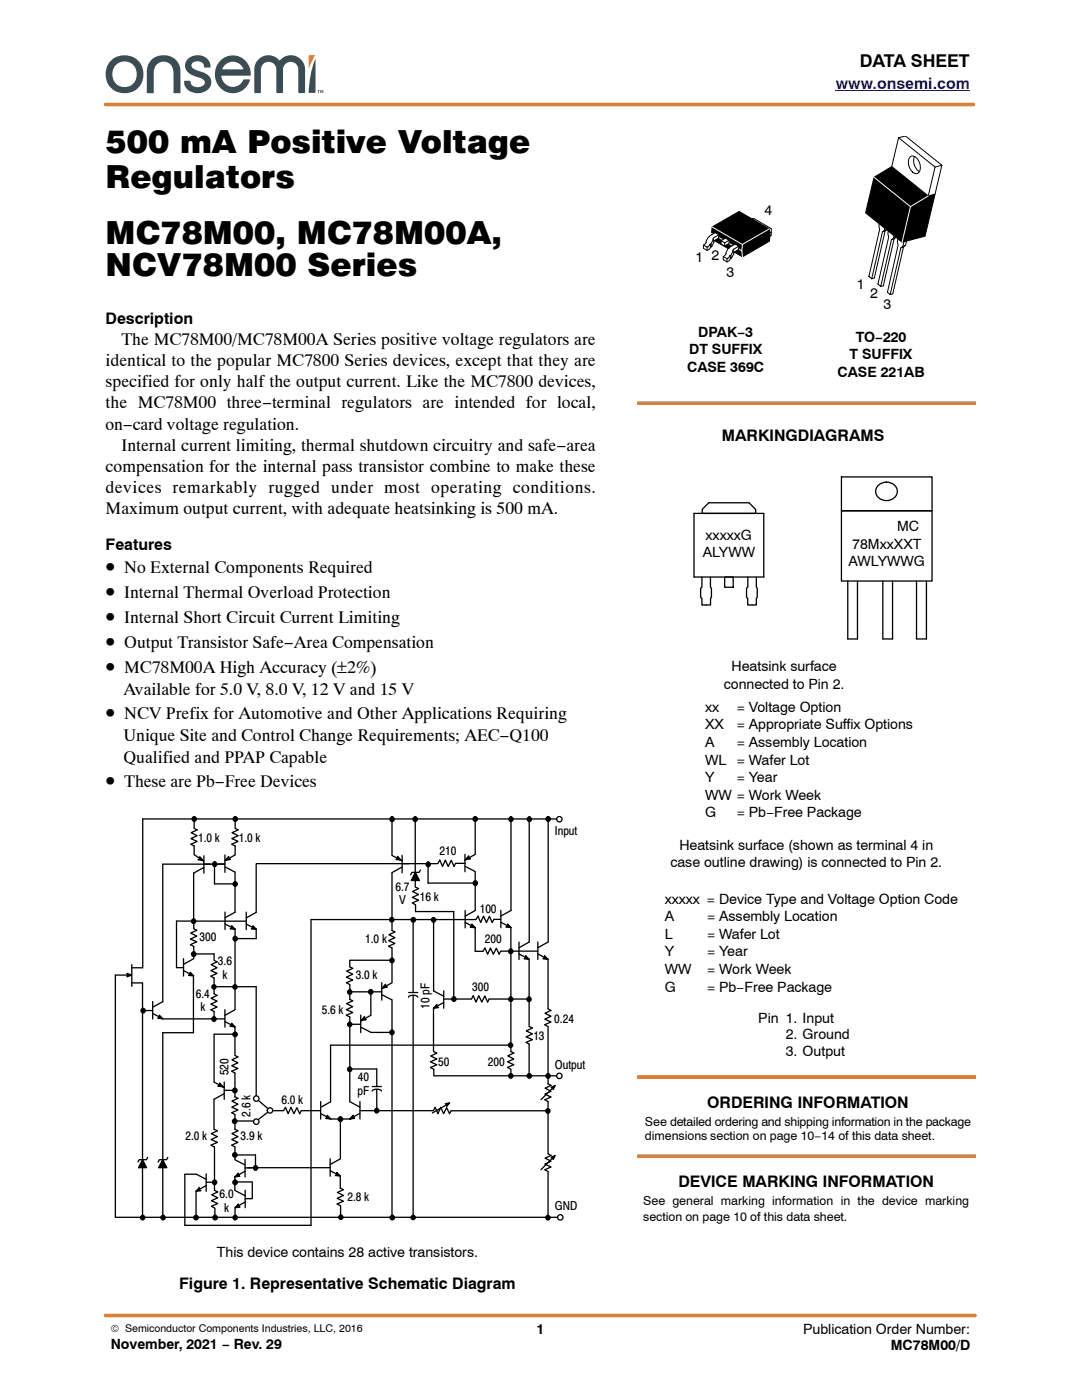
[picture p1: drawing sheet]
<svg xmlns="http://www.w3.org/2000/svg" width="216mm" height="279mm" viewBox="0 0 216 279" stroke-linecap="round" stroke-linejoin="round" font-family="sans-serif">
<path d="M61.6 11.1l1.3-.1-1.3 2.8z" fill-rule="evenodd" fill="#d98038"/>
<g fill="#3b4d54">
<path d="M45 12.8l-.6 1h4.1a2.2 2.2 0 0 0-3.5-1zM43.9 12.2a3.5 3.5 0 0 1 4.1-.8 3.5 3.5 0 0 1 1.9 3.7h-5.6a2.14 2.14 0 0 0 2.2 2.2 2.59 2.59 0 0 0 2.2-1.5l1.2 .1a3.6 3.6 0 0 1-4.5 2.5 3.6 3.6 0 0 1-2.4-4.6l.3-.8z" fill-rule="evenodd"/>
<path d="M37.4 11.8a2.65 2.65 0 0 1 2.7-.7 2.65 2.65 0 0 1 1.9 2.1l-.1 .3h-1.1a1.38 1.38 0 0 0-1.1-1.3 1.38 1.38 0 0 0-1.5 .8 1.27 1.27 0 0 0 1.2 1.1l1 .3a2.07 2.07 0 0 1 1.8 2.1 2.07 2.07 0 0 1-2 2 2.54 2.54 0 0 1-3.4-2.3l1.1-.1a1.55 1.55 0 0 0 1.4 1.3 1.55 1.55 0 0 0 1.6-.9 2.33 2.33 0 0 0-1.9-1.2 2.29 2.29 0 0 1-1.9-2.9z" fill-rule="evenodd"/>
<path d="M30.3 11.9a3.4 3.4 0 0 1 3.6-.7 3.4 3.4 0 0 1 2.1 3.1v4.3h-1.4v-3.6a2.18 2.18 0 0 0-1.9-2.7 2.12 2.12 0 0 0-2 2.6v3.7h-1.4v-1.2a14.1 14.1 0 0 1 .3-4.5z" fill-rule="evenodd"/>
<path d="M23.1 13a2.55 2.55 0 0 0-.2 3.5 2.55 2.55 0 0 0 3.5 .4 2.56 2.56 0 0 0 .6-3.4 2.56 2.56 0 0 0-3.4-.9zM21 14.8a3.8 3.8 0 0 1 7.6 0 3.8 3.8 0 0 1-7.6 0z" fill-rule="evenodd"/>
<path d="M62.9 11.8l.1 6.6-.2 .1h-1.2a18.9 18.9 0 0 1 1.3-6.7z" fill-rule="evenodd"/>
<path d="M51.6 11.9a2.87 2.87 0 0 1 4.2 .1 2.88 2.88 0 0 1 3.2-.8 2.88 2.88 0 0 1 1.9 2.7v4.5l-.2 .2h-1l-.2-.2v-4.5a1.53 1.53 0 0 0-1.5-1.6 1.53 1.53 0 0 0-1.5 1.6v4.5l-.2 .2h-1l-.2-.2v-4.5a1.54 1.54 0 0 0-1.5-1.6 1.54 1.54 0 0 0-1.5 1.6v4.5l-.2 .2h-1l-.2-.2 .1-5 .2-.8z" fill-rule="evenodd"/>
<path d="M63.4 18h.4l-.1 .1v.5h-.2v-.5z" fill-rule="evenodd"/>
<path d="M63.9 18h.2l.1 .3 .1-.3h.2v.6h-.1v-.5l-.1 .4h-.1l-.2-.4v.5h-.1z" fill-rule="evenodd"/>
</g>
<path d="M166.8 18.1h26.7" fill="none" stroke="#00f" stroke-width=".2"/>
<path d="M21.1 20.9h173.1M21.1 262.5h173.5" fill="none" stroke="#d98038" stroke-width=".72"/>
<path d="M51.2 219.3l2.7 2.3M53.9 221.6l-2.8 2.1" fill="none" stroke="#000" stroke-width=".26" stroke-dasharray="3.5 1.3"/>
<g fill="none" stroke="#000" stroke-width=".26">
<path d="M38.6 174.2v9.6M42.8 172.5v3.9h4.3M44.7 172.5h-12.2v27.4M46.9 174.1v8M51.1 172.5v9.6M51.1 172.4h36.2M78.2 163.4v7.3M78.2 174.1v11.5M82.9 163.4v13.6M83.9 173.6l-.3 .5h-1.4l-.3 .5M85.4 172.5v3.7h9.4M94.8 163.4v7.1"/>
<path d="M94.8 174v7.7M102 163.4v18.3M105.6 163.4v24.6M109.4 163.4v24.6M111.7 163.4h-83.2v29.7M26.2 194.6h-3.2v48.3M26.3 192.5v4.4M26.3 193.1h2.1M28.4 196.2v46.7M38.6 194.8v11.3h-6.1M38.7 190.4h4M42.7 196.9h8.4v22.4"/>
<path d="M46.9 185.5v16M49.1 183.8h-13.9v9.3M51.1 185.5v1.8h-4.2M69.8 197.9h6.4M69.8 196.5v2.9M74 197.9v4.7M78.2 191.6h-8.4v1.3M78.2 189.2v6.9M78.2 199.6v43.3M81.5 199l.2-.2 .7-.2 .6 .1 .4 .3M81.5 198.1h1.9M82.4 183.5v14.5"/>
<path d="M82.4 198.6v44.3M82.9 180.6v1.3M82.9 181.9h7.6v17.4M86.5 183.5v14.3M88.6 199.4h5.4M94.8 185.2v4.6M94.8 189.9h1.6M94.9 183.5h-32.8v61h-25.2v-10.1l2.2-.1M97.6 199.4h8M99.9 189.8h7.4M101.9 185.1v24.7M105.6 191.5v13.3"/>
<path d="M109.4 191.5v9.8M32.5 206.1v36.8M32.5 203.3h12.3M42.7 219.3v6.1M42.7 206.4v9.5M42.8 206.4h4.1M69.8 203v16.8M69.8 213.3h5.4v3.5M69.9 204.4h2M74 206h4.2M74.3 217.7a1.33 1.33 0 0 1 1.8 0M74.3 216.8h1.8"/>
<path d="M75.2 217.4v4.3M86.5 201.2v8.6M86.6 213.4v1.2M86.6 214.7h25.1M101.8 208.6h-35.8v11.3M101.9 213.4v1.3M105.6 208.4v6.3M109.4 204.9v11.4M109.4 219.8v10.4M29.5 231l-.3 .4h-1.4l-.3 .5M33.5 231l-.3 .4h-1.4l-.3 .5M39.1 237.8v5.1"/>
<path d="M42.8 228.9v8.7M46.9 234.9v2.7M46.9 222.5v2.9M46.9 228.9v2.5M46.9 223.7h4.2M46.9 235.9h3.4M47.1 230.5h3.9M49.5 233h16.4M50.3 235.9v3.3M51 230.5v2.5M54 221.7h2.5M60.2 221.7h3.7"/>
<path d="M66 223.3h4M67.9 234.7v2.4M67.9 223.1v8.1M71.9 221.7h14.5M90 221.7h19.4M109.4 233.9v9M23 242.9h88.7M42.9 241.2v1.7M46.9 241.1v1.8M68 240.7v1.9"/>
</g>
<g fill="#000" stroke="#000" stroke-width=".26">
<path d="M82.9 174.1l.8 1.6h-1.6zM28.4 231.4l.8 1.6h-1.6zM32.5 231.4l.8 1.6h-1.6z"/>
<path d="M25.3 194.3l1 .3-1 .3 .2-.3z" fill-rule="evenodd"/>
</g>
<circle cx="111.6" cy="163.5" r=".54" fill="#fff"/>
<circle cx="111.6" cy="163.5" r=".54" fill="none" stroke="#000" stroke-width=".26"/>
<circle cx="111.6" cy="214.7" r=".54" fill="#fff"/>
<circle cx="111.6" cy="214.7" r=".54" fill="none" stroke="#000" stroke-width=".26"/>
<circle cx="111.8" cy="243" r=".54" fill="#fff"/>
<circle cx="111.8" cy="243" r=".54" fill="none" stroke="#000" stroke-width=".26"/>
<circle cx="51.1" cy="219.2" r=".54" fill="#fff"/>
<circle cx="51.1" cy="219.2" r=".54" fill="none" stroke="#000" stroke-width=".26"/>
<circle cx="51.1" cy="223.9" r=".54" fill="#fff"/>
<circle cx="51.1" cy="223.9" r=".54" fill="none" stroke="#000" stroke-width=".26"/>
<circle cx="53.9" cy="221.6" r=".54" fill="#fff"/>
<g fill="none" stroke="#000" stroke-width=".26">
<path d="M38.7 163.6v1.7l.6 .3-1.2 .6 1.2 .6-1.2 .6 1.2 .5-1.2 .6 .6 .3v1.8l2 1.3M40 171.5l.6 .3M40.7 170.8v3.5M40.7 172.4h1.3M40.7 173.1l-2 1.1M43.5 172.4h1.4M44.9 173l2 1M44.9 170.6v3.5M46.9 170.6l-2 1.2 .6-.4M46.9 163.6v1.7l.6 .3-1.2 .6 1.2 .6-1.2 .6 1.2 .5-1.2 .6 .6 .3v1.8M78.2 170.7l2 1.1M79.6 171.4l.6 .4"/>
<path d="M80.2 173l-2 1.1M80.2 170.7v3.5M80.2 172.4h1.4M82.9 177l.6 .3-1.2 .6 1.2 .6-1.2 .6 1.2 .6-1.2 .5 .6 .4M87.4 172.3l.4-.6 .5 1.2 .6-1.2 .5 1.2 .6-1.2 .6 1.2 .3-.6M91 172.3h1.8M92.8 172.9l2 1M92.8 170.5v3.5M93.4 171.3l-.6 .3M94.8 170.5l-2 1.1M26.3 196.2h2.1M30.5 199.9v3.5"/>
<path d="M32.5 199.9l-2 1.1M35.3 193.1h1.3M36.6 193.7l2 1-.6-.3M36.6 191.3v3.5M38.6 191.3l-2 1.2M38.7 183.6v1.8l.6 .3-1.3 .5 1.3 .6-1.3 .6 1.3 .6-1.3 .5 .7 .4v2.4M42.7 190.4v1.3l.6 .3-1.2 .5 1.2 .6-1.2 .6 1.2 .6-1.2 .5 .6 .4v1.7M42.7 196.6v1.8l.6 .3-1.2 .5 1.2 .6-1.2 .6 1.2 .6-1.2 .5 .6 .4v1.7M44.9 182v3.5M44.9 184.4l2 1-.6-.3M46.9 182l-2 1.2M49.1 184.4l2 1.1-.6-.3"/>
<path d="M49.1 182v3.5M51.2 182.1l-2.1 1.1M69.8 193l.6 .3-1.2 .5 1.2 .6-1.3 .6 1.3 .6-1.3 .5 .7 .4M69.8 199.4l.6 .3-1.2 .6 1.2 .6-1.3 .6 1.3 .6-1.3 .5 .7 .4M76.2 198.5l2 1M76.2 196.1v3.5M76.8 196.9l-.6 .3M78.2 196.1l-2 1.2M78.2 185.7l.6 .3-1.2 .5 1.2 .6-1.2 .6 1.2 .6-1.2 .5 .6 .4M86.5 197.8l2 1M88.5 197.7v3.5M92.8 184.1l2 1-.6-.3"/>
<path d="M92.8 181.7v3.5M94.1 199.4l.3-.7 .6 1.3 .5-1.3 .6 1.3 .6-1.2 .6 1.2 .3-.6M94.8 181.7l-2 1.1M95 183.5l.4-.7 .5 1.3 .6-1.3 .6 1.3 .6-1.2 .5 1.2 .3-.6M96.4 189.8l.4-.6 .5 1.2 .6-1.2 .5 1.2 .6-1.2 .6 1.2 .3-.6M98.6 183.5h1.3M99.9 184.1l2 1-.6-.3M99.9 181.7v3.4M102 181.7l-2.1 1.1M103.6 190.4l2 1-.7-.3M103.6 188v3.5M105.6 188l-2 1.1"/>
<path d="M107.3 190.4l2 1-.6-.3M107.3 188v3.5M109.3 188l-2 1.1M28.5 201.7h2M30.5 202.3l2 1-.7-.3M42.7 216l2 1M44.1 216.7l.6 .3M44.7 215.9v3.5M44.7 217.6h2.2M44.7 218.3l-2 1.1M44.9 201.5v3.5M44.9 203.9l2 1"/>
<path d="M46.2 204.6l.7 .3M46.9 204.9v5.7l.6 .3-1.2 .6 1.2 .6-1.3 .6 1.3 .5-1.3 .6 .7 .4v4.7M46.9 218.9l.6 .3-1.2 .6 1.2 .6-1.3 .6 1.3 .5-1.3 .6 .7 .3M46.9 201.5l-2 1.1M64 219.9v3.4M66 219.9l-2 1.1M69.8 219.9l2 1M71.8 219.8v3.5M72 205l2 1M72 202.6v3.5M72.6 203.4l-.6 .3M74 202.6l-2 1.1"/>
<path d="M86.5 209.9l.7 .3-1.3 .5 1.3 .6-1.3 .6 1.3 .6-1.3 .5 .6 .4M87.2 200.8l-.6 .4M88.5 200.1l-2 1.1M101.9 209.9l.6 .3-1.2 .5 1.2 .6-1.2 .6 1.2 .6-1.2 .5 .6 .4M105.6 204.9l.6 .3-1.2 .5 1.2 .6-1.2 .6 1.2 .6-1.2 .5 .6 .4M109.3 201.3l.6 .4-1.2 .5 1.2 .6-1.2 .6 1.2 .6-1.2 .5 .6 .4M109.4 216.3l.6 .3-1.2 .6 1.2 .6-1.3 .6 1.3 .5-1.3 .6 .7 .3M110.7 216.7l-2.7 2.8M39.1 234.3l2 1.1M39.8 237.4l-.6 .3M41.1 234.3v3.5M41.1 235.9h1.4"/>
<path d="M41.1 236.6l-2 1.1M42.8 225.4l.6 .3-1.2 .5 1.2 .6-1.3 .6 1.3 .6-1.3 .5 .7 .4M42.8 237.6l.6 .3-1.2 .5 1.2 .6-1.2 .6 1.2 .6-1.2 .5 .6 .4M46.9 225.4l.6 .3-1.2 .5 1.2 .6-1.3 .6 1.3 .6-1.3 .5 .7 .4M46.9 231.5l2 1M46.9 237.6l2 1M47.6 234.5l-.7 .3M48.9 233.7l-2 1.2M48.9 231.4v3.5M48.9 233.1h1.4M48.9 239.9l-2 1.1 .7-.4M48.9 237.5v3.5"/>
<path d="M48.9 239.2h1.4M56.6 221.7l.4-.7 .5 1.3 .6-1.3 .5 1.3 .6-1.2 .6 1.2 .3-.6M64 222.2l2 1.1-.7-.3M65.9 233.6l2 1.1-.7-.3M65.9 231.3v3.4M67.9 231.3l-2 1.1M67.9 237.1l.6 .3-1.2 .6 1.2 .6-1.2 .6 1.2 .5-1.2 .6 .6 .3M70.5 222.9l-.6 .4M71.8 222.2l-2 1.1M86.5 221.7l.3-.7 .6 1.3 .5-1.3 .6 1.3 .6-1.2 .6 1.2 .3-.6M89.7 220.1l-3.4 2M109.4 230.3l.6 .3-1.2 .5 1.2 .6-1.3 .6 1.3 .6-1.3 .5 .7 .4"/>
<path d="M110.7 230.6l-2.7 2.8"/>
<circle cx="38.8" cy="163.4" r=".43"/>
<circle cx="46.9" cy="163.4" r=".45"/>
<circle cx="94.8" cy="163.4" r=".45"/>
<circle cx="109.4" cy="163.4" r=".45"/>
<circle cx="53.9" cy="221.6" r=".54"/>
</g>
<g fill="#000">
<circle cx="38.8" cy="163.4" r=".43"/>
<circle cx="46.9" cy="163.4" r=".45"/>
<circle cx="94.8" cy="163.4" r=".45"/>
<circle cx="109.4" cy="163.4" r=".45"/>
</g>
<g fill="#000" stroke="#000" stroke-width=".26">
<path d="M39.8 171l.7 .7-1-.1 .3-.2z" fill-rule="evenodd"/>
<path d="M45.6 170.9v.4l.4 .2-1 .2z" fill-rule="evenodd"/>
<path d="M79.3 170.9l.7 .8-1-.2 .3-.2z" fill-rule="evenodd"/>
<path d="M93.5 170.8v.4l.4 .2-1 .2z" fill-rule="evenodd"/>
<path d="M37.9 194l.7 .8-1-.1 .4-.3z" fill-rule="evenodd"/>
<path d="M46.2 184.7l.7 .8-1-.1 .4-.3z" fill-rule="evenodd"/>
<path d="M50.5 184.8l.7 .7-1-.1 .3-.2z" fill-rule="evenodd"/>
<path d="M76.9 196.4v.4l.4 .2-1 .2z" fill-rule="evenodd"/>
<path d="M94.1 184.4l.7 .7-1-.1 .4-.2z" fill-rule="evenodd"/>
<path d="M101.3 184.4l.7 .7-1-.1 .3-.2z" fill-rule="evenodd"/>
<path d="M104.9 190.7l.7 .8-1-.2 .3-.2z" fill-rule="evenodd"/>
<path d="M108.6 190.7l.7 .8-1-.2 .4-.2z" fill-rule="evenodd"/>
<path d="M31.8 202.6l.7 .7-1-.1 .3-.2z" fill-rule="evenodd"/>
<path d="M43.8 216.1l.7 .8-1-.1 .3-.3z" fill-rule="evenodd"/>
<path d="M46.2 204.2l.7 .7-1-.1 .3-.2z" fill-rule="evenodd"/>
<path d="M72.7 202.9v.4l.4 .2-1 .2z" fill-rule="evenodd"/>
<path d="M87.2 200.5v.4l.3 .2-1 .1z" fill-rule="evenodd"/>
<path d="M110 217l.8-.4-.4 .8-.1-.3z" fill-rule="evenodd"/>
<path d="M39.8 237v.4l.3 .2-1 .2z" fill-rule="evenodd"/>
<path d="M47.5 234.1v.4l.4 .2-1 .2z" fill-rule="evenodd"/>
<path d="M65.3 222.6l.7 .7-1-.1 .3-.2z" fill-rule="evenodd"/>
<path d="M67.2 234l.7 .7-1-.1 .3-.2z" fill-rule="evenodd"/>
<path d="M70.5 222.6l-.1 .4 .4 .2-1 .1z" fill-rule="evenodd"/>
<path d="M88.8 220.3l.9-.2-.6 .7 .1-.4z" fill-rule="evenodd"/>
<path d="M110 231l.8-.4-.4 .8-.1-.3z" fill-rule="evenodd"/>
<path d="M47.6 240.3v.4l.3 .2-1 .1z" fill-rule="evenodd"/>
<circle cx="42.9" cy="172.4" r=".43"/>
<circle cx="46.9" cy="176.4" r=".43"/>
<circle cx="78.2" cy="163.5" r=".45"/>
<circle cx="82.8" cy="163.5" r=".45"/>
<circle cx="85.4" cy="172.5" r=".45"/>
<circle cx="94.9" cy="176.2" r=".43"/>
<circle cx="101.9" cy="163.5" r=".45"/>
<circle cx="105.6" cy="163.5" r=".45"/>
<circle cx="38.6" cy="183.8" r=".45"/>
<circle cx="38.7" cy="190.4" r=".45"/>
<circle cx="42.7" cy="196.9" r=".43"/>
<circle cx="46.9" cy="196.9" r=".43"/>
<circle cx="46.9" cy="187.3" r=".45"/>
<circle cx="69.8" cy="198" r=".43"/>
<circle cx="74" cy="197.9" r=".45"/>
<circle cx="78.2" cy="183.5" r=".43"/>
<circle cx="78.2" cy="191.7" r=".45"/>
<circle cx="82.5" cy="183.6" r=".45"/>
<circle cx="86.5" cy="183.6" r=".45"/>
<circle cx="90.5" cy="199.4" r=".45"/>
<circle cx="101.9" cy="199.4" r=".43"/>
<circle cx="101.9" cy="189.8" r=".43"/>
<circle cx="105.5" cy="199.4" r=".45"/>
<circle cx="28.5" cy="201.7" r=".45"/>
<circle cx="42.7" cy="203.4" r=".45"/>
<circle cx="46.9" cy="217.6" r=".45"/>
<circle cx="46.9" cy="206.4" r=".44"/>
<circle cx="69.8" cy="204.4" r=".43"/>
<circle cx="69.8" cy="213.4" r=".43"/>
<circle cx="78.2" cy="206" r=".43"/>
<circle cx="101.9" cy="208.6" r=".43"/>
<circle cx="101.9" cy="214.7" r=".43"/>
<circle cx="105.6" cy="214.7" r=".45"/>
<circle cx="109.3" cy="214.7" r=".45"/>
<circle cx="42.8" cy="235.9" r=".43"/>
<circle cx="46.8" cy="223.8" r=".45"/>
<circle cx="46.9" cy="230.5" r=".45"/>
<circle cx="46.9" cy="236" r=".45"/>
<circle cx="51" cy="233.1" r=".45"/>
<circle cx="67.9" cy="223.3" r=".45"/>
<circle cx="75.2" cy="221.6" r=".43"/>
<circle cx="109.3" cy="221.7" r=".43"/>
<circle cx="28.5" cy="243" r=".43"/>
<circle cx="32.5" cy="243" r=".43"/>
<circle cx="39.1" cy="243" r=".45"/>
<circle cx="42.9" cy="243" r=".45"/>
<circle cx="46.9" cy="243" r=".43"/>
<circle cx="68" cy="242.9" r=".43"/>
<circle cx="78.3" cy="243" r=".45"/>
<circle cx="82.4" cy="243" r=".43"/>
<circle cx="109.3" cy="243" r=".45"/>
</g>
<path d="M127.3 215h67.5" fill="none" stroke="#d98038" stroke-width=".72"/>
<g fill="none" stroke="#000" stroke-width=".2">
<path d="M177.9 33.2l1.4-5.7 7.3 5.8-1.4 5.8M187.9 33l-1.3 5.7M176 42.3l1.1 .9-.6 2.8-.4 .3-2.2 9.3-.5-.4 2.1-9.4-.1-.8zM176 42.3l.5-.2 1.1 .9-.6 2.8-.4 .3-2.1 9.4-.6 .1M176.6 46.1l-.5 .2M177 45.8l-.5 .2M177.6 43l-.5 .2M177.8 43.8l1.1 1-.6 2.7-.4 .3-2.2 9.4-.5-.5 2.1-9.4-.1-.7zM177.8 43.8l.5-.2 1.1 1-.6 2.8-.4 .3-2.1 9.3-.6 .2M178.4 47.7l-.5 .1M178.8 47.4l-.5 .1M179.4 44.6l-.5 .2"/>
<path d="M179.7 45.4l.5-.1 1.1 .9-.6 2.8-.4 .3-2.2 9.3-.5 .2M179.7 45.4l1.1 1-.6 2.7-.4 .4-2.2 9.3-.5-.5 2.1-9.3-.1-.8zM180.3 49.3l-.5 .2M180.7 49l-.5 .1M181.3 46.2l-.5 .2"/>
</g>
<path d="M174.4 35.4l3.5-2.2 7.3 5.9 1.4-.4-2 8.4-4.6 1.2-7.3-5.8z" fill-rule="evenodd" fill="#000" stroke="#000" stroke-width=".2"/>
<path d="M174.4 35.4l7.3 5.8M185.2 39.1l-3.5 2.1-1.7 7.1" fill="none" stroke="#fff" stroke-width=".2"/>
<path d="M181.6 31.4a.91 .91 0 0 1 1.3 .2 2.4 2.4 0 0 1 .4 2.8 1.22 1.22 0 0 1-1.8-.8 2.28 2.28 0 0 1 .1-2.2z" fill-rule="evenodd" fill="#fff"/>
<path d="M181.6 31.4a.91 .91 0 0 1 1.3 .2 2.4 2.4 0 0 1 .4 2.8 1.22 1.22 0 0 1-1.8-.8 2.28 2.28 0 0 1 .1-2.2zM187.9 33l-1.3 .3" fill="none" stroke="#000" stroke-width=".2"/>
<path d="M182.5 31.2l1 3a2.53 2.53 0 0 1-1-3z" fill-rule="evenodd" fill="#fff"/>
<path d="M180.4 27.2l-1.1 .3M180.7 27.2l7.2 5.8M182.5 31.2a2.51 2.51 0 0 0 1 3M148.9 43.8l4.7 2.7M148.9 43.8l.4-.2h1.1l3.5 2v1.4l-.3 .2v-.7M148.9 43.8v.7l4.7 2.7M153.9 46.3l-.3 .2" fill="none" stroke="#000" stroke-width=".2"/>
<path d="M167.9 95.2h18.1v6.7h-18.1zM175.4 96.8a2.26 2.26 0 0 1 3.6 1.3 2.19 2.19 0 0 1-2.1 1.8 2.19 2.19 0 0 1-2.2-1.8l.1-.5zM167.9 101.9h18.1v14.1h-18.1zM169.2 116v11.5h1.9v-11.5M176.2 116v11.5h1.9v-11.5M182.9 116v11.5h2v-11.5" fill="none" stroke="#000" stroke-width=".26"/>
<path d="M142.1 45.3l5.4-3.1 6 3.5 .2 1.1-.2 1.3-5.3 3.2-6.1-3.5-.1-1.2z" fill-rule="evenodd" fill="#000" stroke="#000" stroke-width=".2"/>
<path d="M142 46.6l6 3.4M142.1 45.3l6 3.5M148.2 48.8l-.2 1.3 .2 1.2M153.5 45.7l-5.3 3.1" fill="none" stroke="#fff" stroke-width=".2"/>
<path d="M141.3 47.3l1.4-.9 .8 .5-.1 .6-.9 .5-.5 1.3-.9 .7-.7-.4v-.7l.5-.5v-.2z" fill-rule="evenodd" fill="#fff"/>
<g fill="none" stroke="#000" stroke-width=".2">
<path d="M140.4 48.9l.7 .4M140.9 48.3h.1M141.1 49.3v.7M141.3 47.3l1.4-.9 .8 .5-.1 .6-.9 .5-.5 1.3-.9 .7-.7-.4v-.7l.5-.5v-.2zM141.3 49.2l-.2 .1M141.7 48.7l-.4 .5M141.7 48.7l.1 .6M141.9 48.7h-.2M141.9 48.7l.1 .6M142.2 47.7l.2 .1M142.4 47.8l-.5 .9M142.4 47.8v.4"/>
<path d="M143.5 46.9l-1.3 .8"/>
</g>
<path d="M143.9 48l.9-.5 .7 .4v.7l-.9 .5-.7-.4z" fill-rule="evenodd" fill="#fff"/>
<path d="M143.9 48l.9-.5 .7 .4v.7l-.9 .5-.7-.4zM143.9 48l.7 .5M144.6 48.5v.6M145.5 47.9l-.9 .6" fill="none" stroke="#000" stroke-width=".2"/>
<path d="M145.3 49.6l1.4-.9 .7 .4v.7l-.9 .5-.5 1.2-.9 .8-.8-.5v-.6l.5-.5z" fill-rule="evenodd" fill="#fff"/>
<path d="M144.3 51.2l.8 .4M144.9 50.6h.1M145.1 51.6v.7M145.3 49.6l1.4-.9 .7 .4v.7l-.9 .5-.5 1.2-.9 .8-.8-.5v-.6l.5-.5zM145.3 51.5l-.2 .1M145.7 51h.1M145.7 51l-.5 .5M145.7 51l.1 .6M145.8 51l.2 .5M146.3 50.1l-.5 .9M146.3 50.1l.1 .4M147.4 49.1l-1.1 .7-.1 .2 .1 .1" fill="none" stroke="#000" stroke-width=".2"/>
<path d="M138.5 102.5h13.9v12.7h-13.9zM140.1 115.2v2l-.3 .2v1.8l.3 .2v1.3h1.7l.2-3.3-.2-.2v-2M140.1 102.5v-.8l1.3-1.4h8.1l1.3 1.4v.8M144.6 115.2h1.7v2h-1.7zM149.2 115.2v2l-.2 .2v1.8l.2 .2v1.3h1.7v-1.3l.2-.2-.2-4" fill="none" stroke="#000" stroke-width=".26"/>
<path d="M127.3 80.5h67.5M127.3 215h67.5M127.3 230.8h67.5" fill="none" stroke="#d98038" stroke-width=".72"/>
<g font-size="6.3">
<text x="21.1" y="30.4">500 mA Positive Voltage</text>
<text x="21.1" y="37.5">Regulators</text>
<text x="21.1" y="48.7">MC78M00, MC78M00A,</text>
<text x="21.1" y="55.1">NCV78M00 Series</text>
</g>
<g font-size="4.2">
<text x="21.1" y="114.4">•</text>
<text x="21.1" y="119.4">•</text>
<text x="21.1" y="124.3">•</text>
<text x="21.1" y="129.3">•</text>
<text x="21.1" y="134.3">•</text>
<text x="21.1" y="143.5">•</text>
<text x="21.1" y="157">•</text>
</g>
<g font-size="3.5">
<text x="171.5" y="13.5">DATA SHEET</text>
<text x="24.2" y="68.9">The MC78M00/MC78M00A Series positive voltage regulators are</text>
<text x="21.1" y="73.1">identical to the popular MC7800 Series devices, except that they are</text>
<text x="21.1" y="77.3">specified for only half the output current. Like the MC7800 devices,</text>
<text x="21.1" y="81.5">the MC78M00 three−terminal regulators are intended for local,</text>
<text x="21.1" y="85.7">on−card voltage regulation.</text>
<text x="24.2" y="90">Internal current limiting, thermal shutdown circuitry and safe−area</text>
<text x="21.1" y="94.2">compensation for the internal pass transistor combine to make these</text>
<text x="21.1" y="98.4">devices remarkably rugged under most operating conditions.</text>
<text x="21.1" y="102.6">Maximum output current, with adequate heatsinking is 500 mA.</text>
<text x="24.8" y="114.4">No External Components Required</text>
<text x="24.8" y="119.4">Internal Thermal Overload Protection</text>
<text x="24.8" y="124.3">Internal Short Circuit Current Limiting</text>
<text x="24.8" y="129.3">Output Transistor Safe−Area Compensation</text>
<text x="24.8" y="134.3">MC78M00A High Accuracy (±2%)</text>
<text x="24.6" y="138.7">Available for 5.0 V, 8.0 V, 12 V and 15 V</text>
<text x="24.8" y="143.5">NCV Prefix for Automotive and Other Applications Requiring</text>
<text x="24.6" y="148">Unique Site and Control Change Requirements; AEC−Q100</text>
<text x="24.6" y="152.2">Qualified and PPAP Capable</text>
<text x="24.8" y="157">These are Pb−Free Devices</text>
</g>
<text font-size="3.2" fill="#00f" x="166.8" y="17.8">www.onsemi.com</text>
<g font-size="3.2">
<text x="21.1" y="64.7">Description</text>
<text x="144" y="88.1">MARKINGDIAGRAMS</text>
<text x="21.1" y="109.7">Features</text>
<text x="141.1" y="221.1">ORDERING INFORMATION</text>
<text x="135.4" y="236.9">DEVICE MARKING INFORMATION</text>
<text x="35.8" y="257.2">Figure 1. Representative Schematic Diagram</text>
</g>
<g font-size="2.8">
<text x="152.6" y="43">4</text>
<text x="138.8" y="52.3">1</text>
<text x="142" y="51.9">2</text>
<text x="145" y="55.3">3</text>
<text x="171" y="57.6">1</text>
<text x="173.6" y="59.5">2</text>
<text x="176.3" y="61.7">3</text>
<text x="137.5" y="70.7">DT SUFFIX</text>
<text x="139.3" y="67.2">DPAK−3</text>
<text x="169.5" y="71.7">T SUFFIX</text>
<text x="170.8" y="68.2">TO−220</text>
<text x="137.1" y="74.2">CASE 369C</text>
<text x="167.1" y="75.2">CASE 221AB</text>
<text x="140.8" y="107.7">xxxxxG</text>
<text x="179" y="105.9">MC</text>
<text x="140.2" y="111.2">ALYWW</text>
<text x="169.3" y="113">AWLYWWG</text>
<text x="170.1" y="109.5">78MxxXXT</text>
<text x="144.4" y="137.4">connected to Pin 2.</text>
<text x="146" y="133.9">Heatsink surface</text>
<text x="140.7" y="142.1">xx</text>
<text x="147" y="142.1">= Voltage Option</text>
<text x="140.7" y="145.6">XX</text>
<text x="140.7" y="149.1">A</text>
<text x="147" y="145.6">= Appropriate Suffix Options</text>
<text x="147" y="149.1">= Assembly Location</text>
<text x="140.7" y="152.6">WL</text>
<text x="147" y="152.6">= Wafer Lot</text>
<text x="140.7" y="156.1">Y</text>
<text x="140.7" y="159.6">WW = Work Week</text>
<text x="147" y="156.1">= Year</text>
<text x="140.7" y="163.1">G</text>
<text x="147" y="163.1">= Pb−Free Package</text>
<text x="133.8" y="173">case outline drawing) is connected to Pin 2.</text>
<text x="135.6" y="169.5">Heatsink surface (shown as terminal 4 in</text>
<text x="132.6" y="180.3">xxxxx = Device Type and Voltage Option Code</text>
<text x="132.6" y="183.8">A</text>
<text x="141.1" y="183.8">= Assembly Location</text>
<text x="132.6" y="187.3">L</text>
<text x="132.6" y="190.9">Y</text>
<text x="141.1" y="187.3">= Wafer Lot</text>
<text x="141.1" y="190.9">= Year</text>
<text x="132.6" y="194.4">WW</text>
<text x="132.6" y="197.9">G</text>
<text x="141.1" y="194.4">= Work Week</text>
<text x="141.1" y="197.9">= Pb−Free Package</text>
<text x="151.3" y="204.2">Pin 1. Input</text>
<text x="156.8" y="207.4">2. Ground</text>
<text x="156.8" y="210.7">3. Output</text>
<text x="43.3" y="250.9">This device contains 28 active transistors.</text>
<text x="22.1" y="269.3">November, 2021 − Rev. 29</text>
<text x="107" y="266.2">1</text>
<text x="160.3" y="266.2">Publication Order Number:</text>
<text x="177.8" y="269.4">MC78M00/D</text>
</g>
<g font-size="2.5">
<text x="110.7" y="166.7">Input</text>
<text x="39.5" y="168.1">1.0 k</text>
<text x="47.7" y="168.1">1.0 k</text>
<text x="87.7" y="170.6">210</text>
<text x="78.9" y="177.8">6.7</text>
<text x="83.8" y="179.8">16 k</text>
<text x="79.6" y="180.5">V</text>
<text x="95.7" y="182.2">100</text>
<text x="39.8" y="187.9">300</text>
<text x="72.9" y="188.2">1.0 k</text>
<text x="96.7" y="188.3">200</text>
<text x="43.5" y="192.7">3.6</text>
<text x="44.4" y="195.4">k</text>
<text x="71" y="195.4">3.0 k</text>
<text x="94.2" y="197.7">300</text>
<text x="39.1" y="199.1">6.4</text>
<text x="40" y="201.8">k</text>
<text x="64.2" y="202.3">5.6 k</text>
<text x="85.7" y="201.4" transform="rotate(-90 85.7 201.4)">10 pF</text>
<text x="106.4" y="207.6">13</text>
<text x="110.6" y="204.2">0.24</text>
<text x="45.6" y="214.6" transform="rotate(-90 45.6 214.6)">520</text>
<text x="71.4" y="215.8">40</text>
<text x="87.4" y="212.7">50</text>
<text x="97.3" y="212.7">200</text>
<text x="110.7" y="213.3">Output</text>
<text x="56.2" y="220.3">6.0 k</text>
<text x="71.3" y="218.5">pF</text>
<text x="37" y="227.5">2.0 k</text>
<text x="48" y="227.5">3.9 k</text>
<text x="50" y="222.9" transform="rotate(-90 50 222.9)">2.6 k</text>
<text x="128.7" y="224.6">See detailed ordering and shipping information in the package</text>
<text x="128.7" y="227.4">dimensions section on page 10−14 of this data sheet.</text>
<text x="43.8" y="239.1">6.0</text>
<text x="69.3" y="239.8">2.8 k</text>
<text x="44.7" y="241.8">k</text>
<text x="110.7" y="241.5">GND</text>
<text x="128.4" y="240.5">See general marking information in the device marking</text>
<text x="128.4" y="243.6">section on page 10 of this data sheet.</text>
</g>
<text font-size="2.1" x="22.1" y="265.9">© Semiconductor Components Industries, LLC, 2016</text>
</svg>
